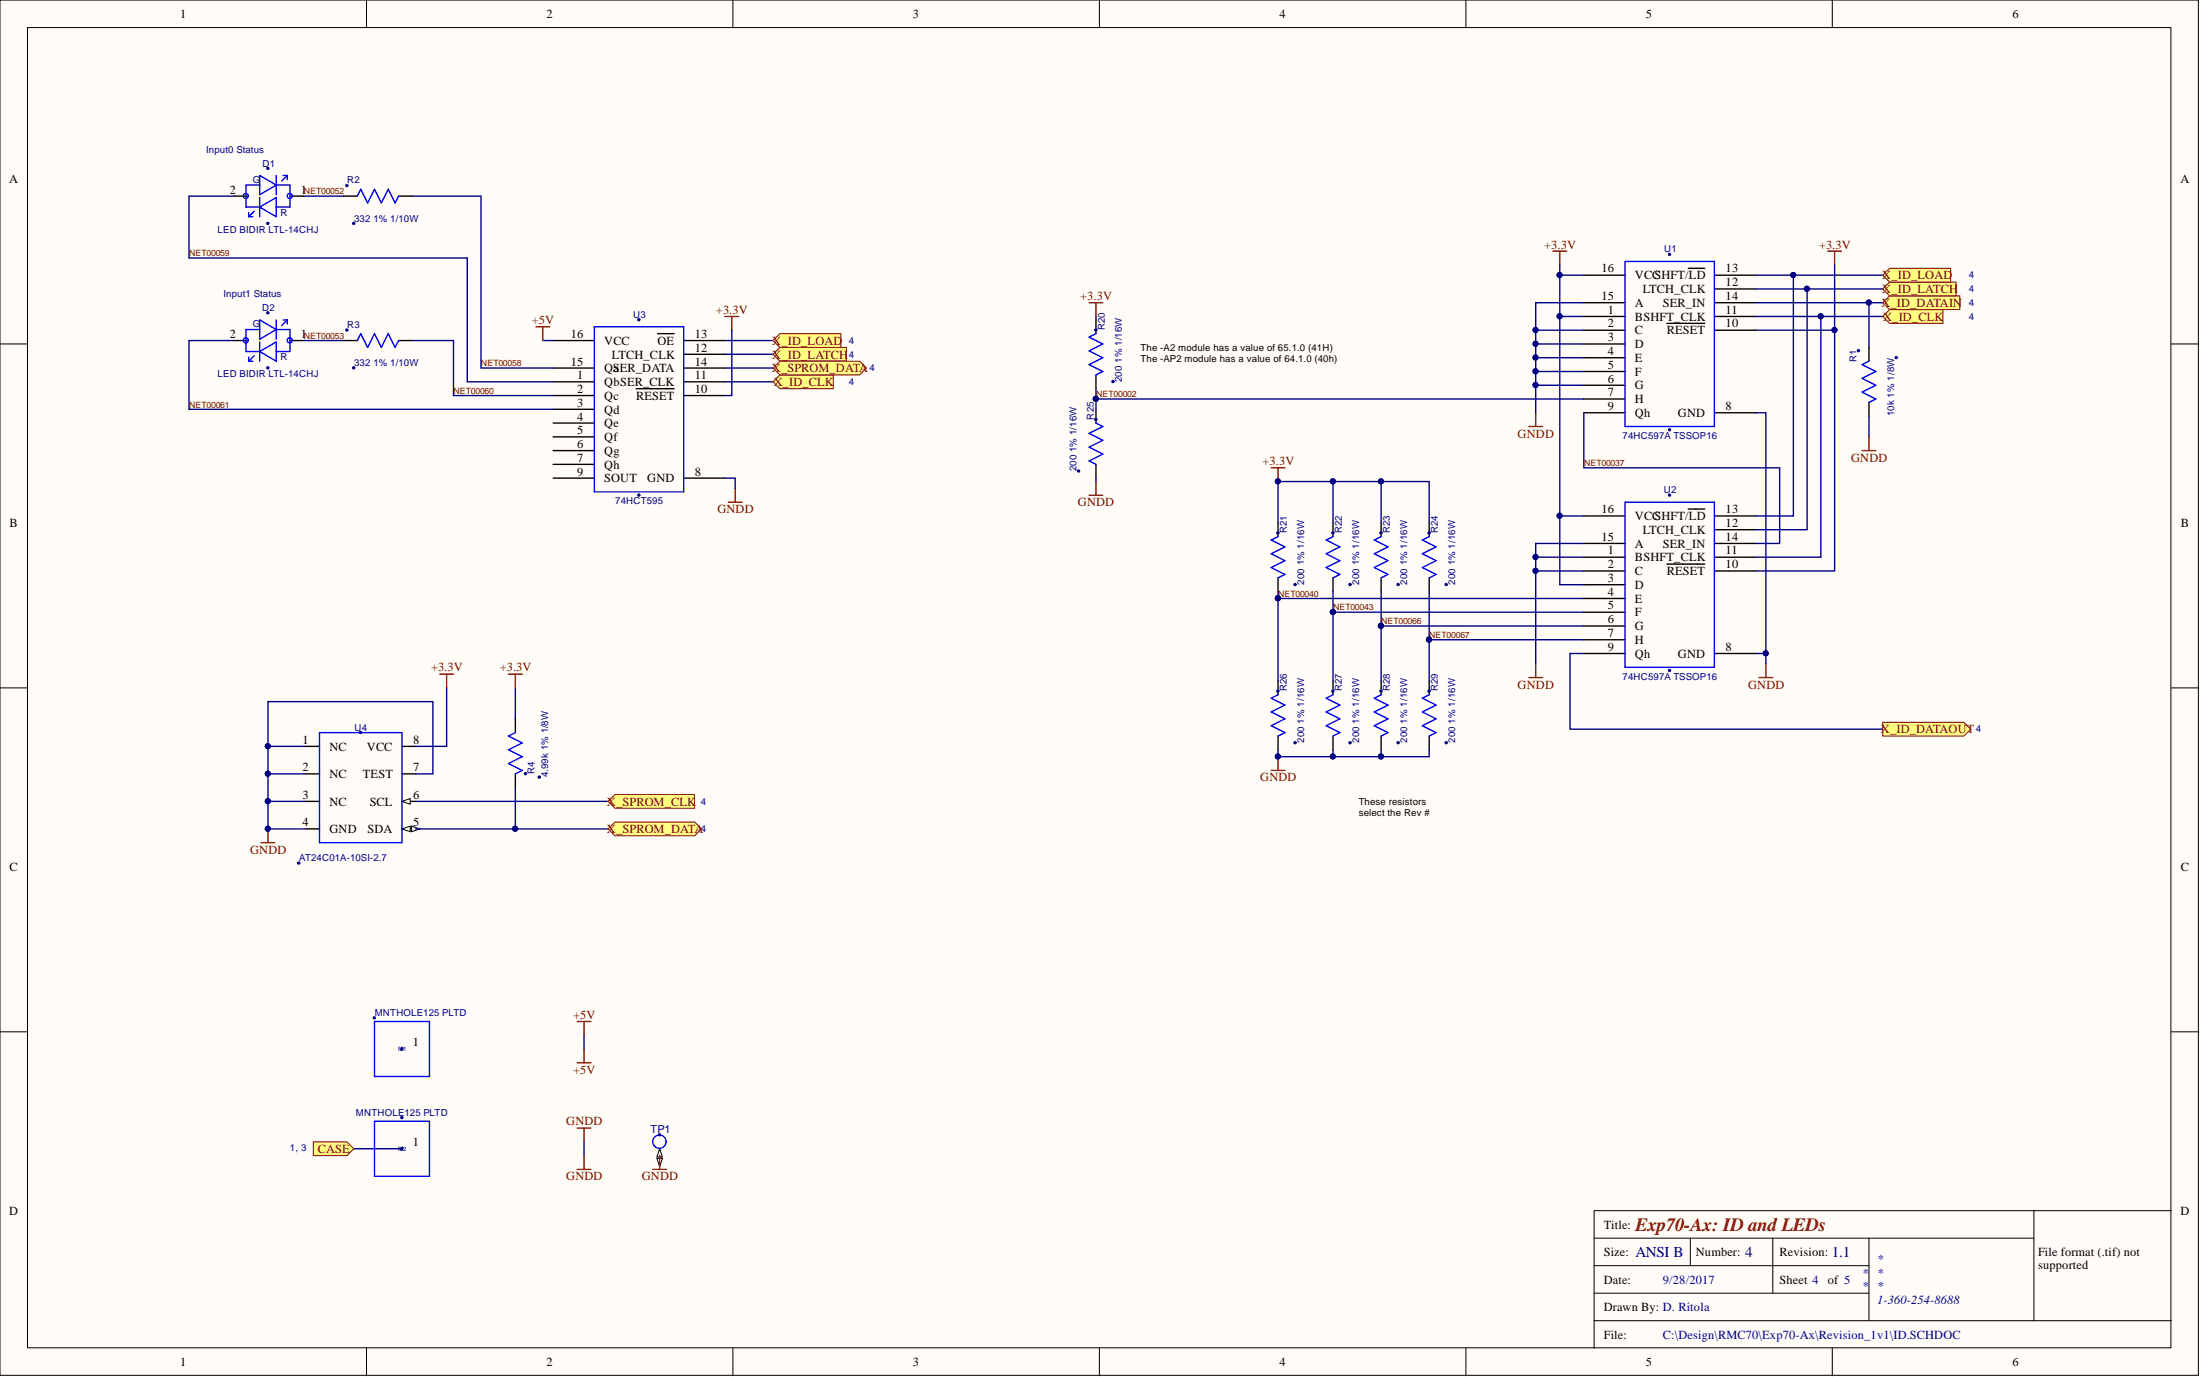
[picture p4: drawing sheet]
<svg xmlns="http://www.w3.org/2000/svg" width="406mm" height="254mm" viewBox="0 0 406 254" stroke-linecap="round" stroke-linejoin="round" font-family="sans-serif">
<g fill="#fffcf8" stroke="#000" stroke-width=".18">
<path d="M0 0h405.7v253.7h-405.7z"/>
<path d="M5.1 5.1h395.6v243.5h-395.6z"/>
</g>
<g fill="none" stroke="#000" stroke-width=".18">
<path d="M67.6 0v5.1M135.3 0v5.1M202.9 0v5.1M270.6 0v5.1M338.2 0v5.1M0 63.5h5.1M400.8 63.5h5M0 126.9h5.1M400.8 126.9h5M0 190.3h5.1M400.8 190.3h5M294.2 228.4h81.2"/>
<path d="M294.2 238.5h50.8M294.2 233.5h50.8M312 228.4v5.1M327.2 228.4v10.1M345 228.4v15.2M375.4 223.3h-81.2v25.4M400.8 223.3h-25.4v20.3M67.6 248.7v5.1M135.3 248.7v5.1M202.9 248.7v5.1M270.6 248.7v5.1M294.2 243.6h106.6"/>
<path d="M338.2 248.7v5.1"/>
</g>
<path d="M202.3 58.4v.6M202.3 88.2v.6M254.9 88.8v7.6M95.1 126.9v5.7M254.9 138.3v1.3M324 120.5h1.9M95.1 145.3v7.6M107.8 191v2.5M107.8 210.6v2.6" fill="none" stroke="#000080" stroke-width=".25"/>
<g fill="#000080" stroke="#000080" stroke-width=".18">
<circle cx="254.9" cy="139.5" r=".47"/>
<circle cx="95.1" cy="152.9" r=".47"/>
<circle cx="235.8" cy="139.5" r=".47"/>
<circle cx="254.9" cy="88.8" r=".47"/>
<circle cx="325.9" cy="120.5" r=".47"/>
</g>
<path d="M134.4 92.6h2.6M135.7 90.1v2.5M235.9 139.6v2.5M234.6 142.1h2.6M106.5 215.7h2.6M107.8 213.2v2.5" fill="none" stroke="#800000" stroke-width=".25"/>
<path d="M121.7 211.9v1.3" fill="none" stroke="#000" stroke-width=".25"/>
<path d="M121.7 211.9l.6 1.5h-1.1z" fill="#fffcf8"/>
<path d="M121.7 211.9l.6 1.5h-1.1z" fill="none" stroke="#000" stroke-width=".18"/>
<path d="M121.2 213.7h1.1l-.6 1.5z" fill="#fffcf8"/>
<path d="M121.2 213.7h1.1l-.6 1.5z" fill="none" stroke="#000" stroke-width=".18"/>
<g fill="none" stroke="#00f" stroke-width=".25">
<path d="M202.3 61.5l-1.3 .7 2.5 1.3-2.5 1.2 2.5 1.3-2.5 1.3 2.5 1.2-1.2 .7M202.3 78l1.2 .7-2.5 1.2 2.5 1.3-2.5 1.3 2.5 1.3-2.5 1.2 1.3 .7M235.9 99l-1.3 .6 2.6 1.3-2.6 1.2 2.6 1.3-2.6 1.3 2.6 1.3-1.3 .6M254.9 99l-1.3 .6 2.6 1.3-2.6 1.2 2.6 1.3-2.6 1.3 2.6 1.3-1.3 .6M263.8 99l-1.3 .6 2.6 1.3-2.6 1.2 2.6 1.3-2.6 1.3 2.6 1.3-1.3 .6M235.9 128.2l-1.3 .6 2.6 1.3-2.6 1.2 2.6 1.3-2.6 1.3 2.6 1.2-1.3 .7M254.9 128.2l-1.3 .6 2.6 1.3-2.6 1.2 2.6 1.3-2.6 1.3 2.6 1.2-1.3 .7M263.8 128.2l-1.3 .6 2.6 1.3-2.6 1.2 2.6 1.3-2.6 1.3 2.6 1.2-1.3 .7"/>
<circle cx="121.7" cy="210.6" r="1.23"/>
</g>
<g fill="#000080" stroke="#000080" stroke-width=".18">
<circle cx="121.7" cy="209.3" r=".22"/>
<circle cx="49.4" cy="147.8" r=".47"/>
<circle cx="49.4" cy="142.7" r=".47"/>
<circle cx="49.4" cy="137.6" r=".47"/>
<circle cx="246" cy="139.5" r=".47"/>
<circle cx="283.4" cy="102.7" r=".47"/>
<circle cx="287.8" cy="95.1" r=".47"/>
<circle cx="283.4" cy="68.5" r=".47"/>
<circle cx="283.4" cy="71" r=".47"/>
<circle cx="283.4" cy="66" r=".47"/>
<circle cx="283.4" cy="60.9" r=".47"/>
<circle cx="283.4" cy="63.4" r=".47"/>
<circle cx="287.8" cy="58.3" r=".47"/>
<circle cx="287.8" cy="50.7" r=".47"/>
<circle cx="338.6" cy="60.9" r=".47"/>
<circle cx="246" cy="88.8" r=".47"/>
<circle cx="235.8" cy="88.8" r=".47"/>
<circle cx="283.4" cy="105.3" r=".47"/>
<circle cx="344.9" cy="55.8" r=".47"/>
<circle cx="49.4" cy="152.9" r=".47"/>
<circle cx="205.4" cy="70.4" r=".22"/>
<circle cx="202.2" cy="60.9" r=".22"/>
<circle cx="199.1" cy="86.9" r=".22"/>
<circle cx="202.2" cy="77.4" r=".22"/>
<circle cx="239" cy="137" r=".22"/>
<circle cx="235.8" cy="127.5" r=".22"/>
<circle cx="239" cy="107.8" r=".22"/>
<circle cx="235.8" cy="98.3" r=".22"/>
<circle cx="258" cy="137" r=".22"/>
<circle cx="254.9" cy="127.5" r=".22"/>
<circle cx="266.9" cy="137" r=".22"/>
<circle cx="263.7" cy="127.5" r=".22"/>
<circle cx="258" cy="107.8" r=".22"/>
<circle cx="254.9" cy="98.3" r=".22"/>
<circle cx="266.9" cy="107.8" r=".22"/>
<circle cx="263.7" cy="98.3" r=".22"/>
<circle cx="254.9" cy="115.4" r=".47"/>
<circle cx="263.7" cy="118" r=".47"/>
<circle cx="235.8" cy="110.4" r=".47"/>
</g>
<g fill="none" stroke="#800000" stroke-width=".25">
<path d="M133.8 58.4h2.5M135.1 58.4v2.5M201 55.8h2.5M202.3 55.8v2.6M286.6 46.3h2.5M287.9 46.3v2.6M282.2 78.7h2.5M283.4 76.1v2.6M201 91.4h2.5M202.3 88.8v2.6M234.6 86.3h2.6M235.9 86.3v2.5"/>
<path d="M343.7 83.1h2.5M345 80.6v2.5M81.2 124.4h2.5M82.4 124.4v2.5M282.2 125h2.5M283.4 122.4v2.6M324.7 125h2.5M325.9 122.4v2.6M48.2 155.4h2.5M49.5 152.9v2.5M106.5 188.4h2.6M107.8 188.4v2.6"/>
<path d="M120.5 215.7h2.5M121.7 213.2v2.5"/>
</g>
<g fill="none" stroke="#000080" stroke-width=".25">
<path d="M56.1 36.2h7.3M287.9 58.4h4.4M287.9 50.8h4.4M345 55.8v8.3M56.1 62.8h7.3M100.2 62.8h1.9M133.8 62.8h8.9M133.8 70.4h8.9M133.8 67.9h8.9M133.8 65.4h8.9M283.4 68.5h8.9M283.4 71.1h8.9"/>
<path d="M283.4 66h8.9M283.4 60.9h8.9M283.4 63.5h8.9M324 60.9h14.6M345 76.8v3.8M246 88.8v7.6M287.9 95.2h4.4M235.9 110.4h56.4M254.9 115.5h37.4M263.8 118h28.5M283.4 102.8h8.9M283.4 105.3h8.9"/>
<path d="M49.5 137.7h6.9M246 138.3v1.3M49.5 147.8h6.9M49.5 142.7h6.9M76.7 147.8h35.5M65.3 211.9h8.9"/>
</g>
<g fill="none" stroke="#000" stroke-width=".25">
<path d="M202.3 59v2.5M202.3 69.2v2.5M202.3 75.5v2.5M202.3 85.7v2.5M235.9 96.4v2.6M254.9 96.4v2.6M263.8 96.4v2.6M235.9 106.6v2.5M254.9 106.6v2.5M263.8 106.6v2.5M235.9 125.6v2.6M235.9 135.8v2.5"/>
<path d="M254.9 125.6v2.6M254.9 135.8v2.5M263.8 125.6v2.6M263.8 135.8v2.5M74.2 152.9h2.5"/>
</g>
<path d="M74.2 152.9l1.5-.5v1z" fill="#fffcf8"/>
<path d="M74.2 152.9l1.5-.5v1z" fill="none" stroke="#000" stroke-width=".18"/>
<path d="M76 152.4l1.5 .5-1.5 .5z" fill="#fffcf8"/>
<path d="M76 152.4l1.5 .5-1.5 .5z" fill="none" stroke="#000" stroke-width=".18"/>
<path d="M74.2 147.8h2.5" fill="none" stroke="#000" stroke-width=".25"/>
<path d="M74.2 147.8l1.5-.5v1z" fill="#fffcf8"/>
<path d="M74.2 147.8l1.5-.5v1z" fill="none" stroke="#000" stroke-width=".18"/>
<g fill="none" stroke="#000" stroke-width=".25">
<path d="M43.1 36.2h2.6M53.5 36.2h2.6M63.4 36.2h2.5M73.6 36.2h2.5M292.3 55.8h7.6M292.3 50.8h7.6M292.3 58.4h7.6M307.6 59.6h7M311.6 49.5h3M316.4 55.8h7.6M316.4 50.8h7.6M316.4 58.4h7.6"/>
<path d="M316.4 53.3h7.6M43.1 62.8h2.6M53.5 62.8h2.6M63.4 62.8h2.5M73.6 62.8h2.5M102.1 62.8h7.6M102.1 78h7.6M102.1 70.4h7.6M102.1 67.9h7.6M102.1 73h7.6M102.1 75.5h7.6M117.4 71.7h7"/>
<path d="M121.4 61.5h3M126.2 62.8h7.6M126.2 70.4h7.6M126.2 67.9h7.6M126.2 65.4h7.6M126.2 73h7.6M292.3 71.1h7.6M292.3 63.5h7.6M292.3 73.6h7.6M292.3 76.1h7.6M292.3 60.9h7.6M292.3 66h7.6"/>
<path d="M292.3 68.5h7.6M316.4 76.1h7.6M316.4 60.9h7.6M345 64.1v2.5M345 74.2v2.6M102.1 85.7h7.6M102.1 88.2h7.6M102.1 80.6h7.6M102.1 83.1h7.6M126.2 88.2h7.6M246 96.4v2.6M292.3 95.2h7.6"/>
<path d="M311.6 93.9h3M316.4 95.2h7.6M316.4 97.7h7.6M246 106.6v2.5M292.3 115.5h7.6M292.3 107.9h7.6M292.3 100.2h7.6M292.3 118h7.6M292.3 102.8h7.6M292.3 105.3h7.6M292.3 110.4h7.6M292.3 112.9h7.6"/>
<path d="M307.6 104.1h7M316.4 100.2h7.6M316.4 102.8h7.6M316.4 105.3h7.6M56.4 137.7h2.6M74.2 137.7h2.5M95.1 132.6v2.5M246 125.6v2.6M246 135.8v2.5M292.3 120.5h7.6M316.4 120.5h7.6M56.4 142.7h2.6"/>
<path d="M56.4 147.8h2.6M56.4 152.9h2.6M74.2 142.7h2.5M95.1 142.7v2.6M74.2 193.5h.1M74.2 211.9h.1"/>
</g>
<g fill="none" stroke="#00f" stroke-width=".25">
<path d="M45.9 39.2v.8M45.9 40h.8M46.9 39l-1 1M47.9 34.1h-2.5v4.1h2.5M47.9 32.4l3.1 1.7-3.1 1.8zM47.9 36.4v3.6M47.9 38.2l3.1-1.8v3.6zM51 32.4v3.5M51 34.1h2.5v4.1h-2.5M52.2 32.4h.8M53 32.4v.7M53 32.4l-1 1"/>
<path d="M65.9 36.2l.7-1.3 1.2 2.5 1.3-2.5 1.3 2.5 1.3-2.5 1.2 2.5 .7-1.2M47.9 59l3.1 1.8-3.1 1.8zM51 59v3.6M52.2 59h.8M53 59v.8M53 59l-1 1M299.9 48.2h16.5v30.5h-16.5zM45.9 65.9v.7M45.9 66.6h.8M46.9 65.6l-1 1M47.9 60.8h-2.5v4h2.5M47.9 63.1v3.5"/>
<path d="M47.9 64.8l3.1-1.7v3.5zM51 60.8h2.5v4h-2.5M65.9 62.8l.7-1.3 1.2 2.6 1.3-2.6 1.3 2.6 1.3-2.6 1.2 2.6 .7-1.3M109.7 60.3h16.5v30.4h-16.5zM345 66.6l-1.3 .7 2.5 1.2-2.5 1.3 2.5 1.3-2.5 1.2 2.5 1.3-1.2 .6M246 99l-1.2 .6 2.5 1.3-2.5 1.2 2.5 1.3-2.5 1.3 2.5 1.3-1.3 .6M299.9 92.6h16.5v30.5h-16.5zM59 135.1h15.2v20.3h-15.2zM95.1 135.1l-1.3 .7 2.6 1.2-2.6 1.3 2.6 1.3-2.6 1.2 2.6 1.3-1.3 .6M246 128.2l-1.2 .6 2.5 1.3-2.5 1.2 2.5 1.3-2.5 1.3 2.5 1.2-1.3 .7M69.1 188.4h10.2v10.2h-10.2zM69.1 206.8h10.2v10.2h-10.2z"/>
<circle cx="45.4" cy="36.1" r=".47"/>
<circle cx="53.5" cy="36.1" r=".47"/>
<circle cx="45.4" cy="62.8" r=".47"/>
<circle cx="53.5" cy="62.8" r=".47"/>
</g>
<g fill="#000080" stroke="#000080" stroke-width=".18">
<circle cx="55.1" cy="159.2" r=".22"/>
<circle cx="66.5" cy="135.1" r=".22"/>
<circle cx="49.4" cy="57.7" r=".22"/>
<circle cx="49.4" cy="67.9" r=".22"/>
<circle cx="65.3" cy="67.9" r=".22"/>
<circle cx="64" cy="60.9" r=".22"/>
<circle cx="74.2" cy="193.5" r=".22"/>
<circle cx="69.1" cy="187.8" r=".22"/>
<circle cx="246" cy="112.9" r=".47"/>
<circle cx="99.5" cy="143.3" r=".22"/>
<circle cx="97" cy="142.7" r=".22"/>
<circle cx="49.4" cy="31.1" r=".22"/>
<circle cx="49.4" cy="41.2" r=".22"/>
<circle cx="65.3" cy="41.2" r=".22"/>
<circle cx="64" cy="34.2" r=".22"/>
<circle cx="249.2" cy="137" r=".22"/>
<circle cx="246" cy="127.5" r=".22"/>
<circle cx="350" cy="66" r=".22"/>
<circle cx="343" cy="64.7" r=".22"/>
<circle cx="308.1" cy="46.9" r=".22"/>
<circle cx="308.1" cy="79.3" r=".22"/>
<circle cx="249.2" cy="107.8" r=".22"/>
<circle cx="246" cy="98.3" r=".22"/>
<circle cx="308.1" cy="91.3" r=".22"/>
<circle cx="308.1" cy="123.7" r=".22"/>
<circle cx="202.2" cy="73.6" r=".47"/>
<circle cx="74.2" cy="211.9" r=".22"/>
<circle cx="74.2" cy="206.1" r=".22"/>
<circle cx="117.9" cy="59" r=".22"/>
<circle cx="117.9" cy="91.3" r=".22"/>
<circle cx="49.4" cy="152.9" r=".47"/>
<circle cx="49.4" cy="147.8" r=".47"/>
<circle cx="49.4" cy="142.7" r=".47"/>
<circle cx="49.4" cy="137.6" r=".47"/>
<circle cx="254.9" cy="139.5" r=".47"/>
<circle cx="246" cy="139.5" r=".47"/>
<circle cx="235.8" cy="139.5" r=".47"/>
<circle cx="235.8" cy="110.4" r=".47"/>
<circle cx="283.4" cy="105.3" r=".47"/>
<circle cx="283.4" cy="102.7" r=".47"/>
<circle cx="283.4" cy="71" r=".47"/>
<circle cx="283.4" cy="68.5" r=".47"/>
<circle cx="283.4" cy="66" r=".47"/>
<circle cx="283.4" cy="63.4" r=".47"/>
<circle cx="283.4" cy="60.9" r=".47"/>
<circle cx="287.8" cy="95.1" r=".47"/>
<circle cx="287.8" cy="58.3" r=".47"/>
<circle cx="287.8" cy="50.7" r=".47"/>
<circle cx="325.9" cy="120.5" r=".47"/>
<circle cx="235.8" cy="88.8" r=".47"/>
<circle cx="246" cy="88.8" r=".47"/>
<circle cx="254.9" cy="88.8" r=".47"/>
<circle cx="254.9" cy="115.4" r=".47"/>
<circle cx="263.7" cy="118" r=".47"/>
<circle cx="338.6" cy="60.9" r=".47"/>
<circle cx="336" cy="58.3" r=".47"/>
<circle cx="333.5" cy="53.3" r=".47"/>
<circle cx="331" cy="50.7" r=".47"/>
<circle cx="95.1" cy="152.9" r=".47"/>
<circle cx="344.9" cy="55.8" r=".47"/>
</g>
<path d="M337.3 46.3h2.6M338.6 46.3v2.6M98.9 60.3h2.6M100.2 60.3v2.5M93.8 124.4h2.6M95.1 124.4v2.5M106.5 196h2.6M107.8 193.5v2.5" fill="none" stroke="#800000" stroke-width=".25"/>
<g fill="none" stroke="#000080" stroke-width=".25">
<path d="M43.1 36.2h-8.2v11.4h51.3v22.8h15.9M76.1 36.2h12.7v31.7h13.3M287.9 48.9v59h4.4M292.3 55.8h-8.9v20.3M324 58.4h23.5M324 53.3h23.5M324 50.8h23.5M324 55.8h23.5M331 50.8v44.4h-7M333.5 53.3v44.4h-9.5M336.1 58.4v44.4h-12.1M338.6 48.9v56.4h-14.6"/>
<path d="M43.1 62.8h-8.2v12.7h67.2M76.1 62.8h7.6v10.2h18.4M135.1 60.9v12.1h-1.3M202.3 71.7v3.8M202.3 73.6h90M292.3 76.1v10.2h36.2v13.9h-4.5M324 76.1h1.9v46.3M133.8 88.2h1.9v1.9M235.9 96.4v-7.6h27.9v7.6M235.9 109.1v16.5M246 109.1v16.5M246 112.9h46.3"/>
<path d="M254.9 109.1v16.5M263.8 109.1v16.5M292.3 100.2h-8.9v22.2M82.4 126.9v10.8h-5.7M235.9 138.3v1.3h27.9v-1.3M292.3 120.5h-2.5v14h57.7M76.7 142.7h3.2v-13.3h-30.4v23.5h6.9M76.7 152.9h35.5"/>
</g>
<path d="M57.8 210.6h6.2l1.3 1.3-1.3 1.3h-6.2z" fill-rule="evenodd" fill="#ffff80" stroke="#800000" stroke-width=".18"/>
<path d="M106.5 208.1h2.6M107.8 208.1v2.5" fill="none" stroke="#800000" stroke-width=".25"/>
<g fill="#ffff80" stroke="#800000" stroke-width=".18">
<path d="M348.8 57.1h9.8v2.5h-9.8l-1.3-1.2z" fill-rule="evenodd"/>
<path d="M143.9 69.2h9.9v2.5h-9.9l-1.2-1.3z" fill-rule="evenodd"/>
<path d="M348.8 54.6h12.9v2.5h-12.9l-1.3-1.3z" fill-rule="evenodd"/>
<path d="M347.5 133.2h15l1.2 1.3-1.2 1.3h-15z" fill-rule="evenodd"/>
<path d="M348.8 52h12.2v2.6h-12.2l-1.3-1.3z" fill-rule="evenodd"/>
<path d="M143.9 64.1h12.3v2.5h-12.3l-1.2-1.2z" fill-rule="evenodd"/>
<path d="M348.8 49.5h11.2v2.5h-11.2l-1.3-1.2z" fill-rule="evenodd"/>
<path d="M143.9 61.5h11.3v2.6h-11.3l-1.2-1.3z" fill-rule="evenodd"/>
<path d="M113.5 146.6h14.7v2.5h-14.7l-1.3-1.3z" fill-rule="evenodd"/>
<path d="M143.9 66.6h14.8l1.2 1.3-1.2 1.3h-14.8l-1.2-1.3z" fill-rule="evenodd"/>
<path d="M113.5 151.6h14.7l1.3 1.3-1.3 1.3h-14.7l-1.3-1.3z" fill-rule="evenodd"/>
</g>
<g fill="#000080" stroke="#000080" stroke-width=".18">
<circle cx="202.2" cy="73.6" r=".47"/>
<circle cx="235.8" cy="110.4" r=".47"/>
<circle cx="246" cy="112.9" r=".47"/>
<circle cx="254.9" cy="115.4" r=".47"/>
<circle cx="263.7" cy="118" r=".47"/>
</g>
<text font-size="3.5" fill="#800000" x="301.8" y="227.1">Exp70-Ax: ID and LEDs</text>
<g font-size="2.8" fill="#000080">
<text x="301.8" y="231.9">ANSI B</text>
<text x="322.1" y="231.9">4</text>
<text x="338.1" y="231.9">1.1</text>
</g>
<g font-size="2.3">
<text x="33.2" y="3.3">1</text>
<text x="100.9" y="3.3">2</text>
<text x="168.5" y="3.3">3</text>
<text x="236.1" y="3.3">4</text>
<text x="303.8" y="3.3">5</text>
<text x="371.4" y="3.3">6</text>
<text x="1.7" y="33.8">A</text>
<text x="42.4" y="35.7">2</text>
<text x="55.5" y="35.7">1</text>
<text x="402.4" y="33.8">A</text>
<text x="295.6" y="50.3">16</text>
<text x="301.7" y="51.5">VCC</text>
<text x="305.4" y="51.5">SHFT/LD</text>
<text x="318.5" y="52.8">12</text>
<text x="318.5" y="50.3">13</text>
<text x="295.6" y="55.3">15</text>
<text x="296.8" y="57.9">1</text>
<text x="301.7" y="56.6">A</text>
<text x="301.7" y="59.1">BSHFT_CLK</text>
<text x="303.2" y="54.1">LTCH_CLK</text>
<text x="306.9" y="56.6">SER_IN</text>
<text x="318.5" y="55.3">14</text>
<text x="318.5" y="57.9">11</text>
<text x="42.4" y="62.4">2</text>
<text x="55.5" y="62.4">1</text>
<text x="105.3" y="62.4">16</text>
<text x="111.5" y="63.6">VCC</text>
<text x="121.3" y="63.6">OE</text>
<text x="128.3" y="62.4">13</text>
<text x="128.3" y="64.9">12</text>
<text x="296.8" y="62.9">3</text>
<text x="296.8" y="60.4">2</text>
<text x="296.8" y="65.5">4</text>
<text x="301.7" y="64.2">D</text>
<text x="301.7" y="61.7">C</text>
<text x="307.7" y="61.7">RESET</text>
<text x="318.5" y="60.4">10</text>
<text x="105.3" y="67.4">15</text>
<text x="106.5" y="70">1</text>
<text x="111.5" y="71.2">QbSER_CLK</text>
<text x="111.5" y="68.7">QSER_DATA</text>
<text x="113" y="66.2">LTCH_CLK</text>
<text x="113.2" y="68.7">a</text>
<text x="128.3" y="70">11</text>
<text x="128.3" y="67.4">14</text>
<text x="296.8" y="70.6">6</text>
<text x="296.8" y="68">5</text>
<text x="301.7" y="71.8">G</text>
<text x="301.7" y="66.7">E</text>
<text x="301.7" y="69.3">F</text>
<text x="106.5" y="77.6">4</text>
<text x="106.5" y="72.5">2</text>
<text x="106.5" y="75">3</text>
<text x="111.5" y="73.8">Qc</text>
<text x="111.5" y="76.3">Qd</text>
<text x="117.4" y="73.8">RESET</text>
<text x="128.3" y="72.5">10</text>
<text x="296.8" y="73.1">7</text>
<text x="296.8" y="75.6">9</text>
<text x="301.7" y="74.4">H</text>
<text x="301.7" y="76.9">Qh</text>
<text x="309.7" y="76.9">GND</text>
<text x="318.5" y="75.6">8</text>
<text x="106.5" y="80.1">5</text>
<text x="106.5" y="82.7">6</text>
<text x="111.5" y="78.8">Qe</text>
<text x="111.5" y="81.4">Qf</text>
<text x="111.5" y="83.9">Qg</text>
<text x="106.5" y="85.2">7</text>
<text x="106.5" y="87.7">9</text>
<text x="111.5" y="86.5">Qh</text>
<text x="111.5" y="89">SOUT</text>
<text x="119.5" y="89">GND</text>
<text x="128.3" y="87.7">8</text>
<text x="295.6" y="94.7">16</text>
<text x="301.7" y="95.9">VCC</text>
<text x="305.4" y="95.9">SHFT/LD</text>
<text x="318.5" y="94.7">13</text>
<text x="1.8" y="97.2">B</text>
<text x="295.6" y="99.7">15</text>
<text x="301.7" y="101">A</text>
<text x="303.2" y="98.5">LTCH_CLK</text>
<text x="306.9" y="101">SER_IN</text>
<text x="318.5" y="99.7">14</text>
<text x="318.5" y="97.2">12</text>
<text x="402.5" y="97.2">B</text>
<text x="296.8" y="107.4">3</text>
<text x="296.8" y="102.3">1</text>
<text x="296.8" y="104.8">2</text>
<text x="301.7" y="103.5">BSHFT_CLK</text>
<text x="301.7" y="106.1">C</text>
<text x="307.7" y="106.1">RESET</text>
<text x="318.5" y="102.3">11</text>
<text x="318.5" y="104.8">10</text>
<text x="296.8" y="109.9">4</text>
<text x="296.8" y="112.4">5</text>
<text x="301.7" y="108.6">D</text>
<text x="301.7" y="111.2">E</text>
<text x="301.7" y="113.7">F</text>
<text x="296.8" y="115">6</text>
<text x="296.8" y="117.5">7</text>
<text x="301.7" y="116.2">G</text>
<text x="301.7" y="118.8">H</text>
<text x="296.8" y="120">9</text>
<text x="301.7" y="121.3">Qh</text>
<text x="309.7" y="121.3">GND</text>
<text x="318.5" y="120">8</text>
<text x="55.8" y="137.2">1</text>
<text x="76.3" y="137.2">8</text>
<text x="55.8" y="142.3">2</text>
<text x="60.8" y="138.5">NC</text>
<text x="60.8" y="143.6">NC</text>
<text x="67" y="143.6">TEST</text>
<text x="67.7" y="138.5">VCC</text>
<text x="76.3" y="142.3">7</text>
<text x="55.8" y="147.4">3</text>
<text x="60.8" y="148.6">NC</text>
<text x="68.2" y="148.6">SCL</text>
<text x="76.3" y="147.4">6</text>
<text x="55.8" y="152.4">4</text>
<text x="60.8" y="153.7">GND</text>
<text x="67.8" y="153.7">SDA</text>
<text x="76.3" y="152.4">5</text>
<text x="1.8" y="160.6">C</text>
<text x="402.5" y="160.6">C</text>
<text x="76.2" y="193">1</text>
<text x="76.2" y="211.4">1</text>
<text x="1.7" y="224.1">D</text>
<text x="296" y="226.6">Title:</text>
<text x="402.4" y="224.1">D</text>
<text x="296" y="231.7">Size:</text>
<text x="313" y="231.7">Number:</text>
<text x="328.5" y="231.7">Revision:</text>
<text x="376.1" y="231.6">File format (.tif) not</text>
<text x="296" y="236.8">Date:</text>
<text x="328.5" y="236.8">Sheet 4</text>
<text x="337.3" y="236.8">of 5</text>
<text x="376.1" y="234.1">supported</text>
<text x="296" y="241.8">Drawn By: D. Ritola</text>
<text x="33.2" y="252">1</text>
<text x="100.9" y="252">2</text>
<text x="168.5" y="252">3</text>
<text x="236.1" y="252">4</text>
<text x="296" y="246.9">File:</text>
<text x="303.8" y="252">5</text>
<text x="371.4" y="252">6</text>
</g>
<g font-size="2.3" fill="#800000">
<text x="285" y="45.9">+3.3V</text>
<text x="335.7" y="45.9">+3.3V</text>
<text x="347.4" y="51.5">X_ID_LOAD</text>
<text x="98.2" y="59.8">+5V</text>
<text x="132.1" y="57.9">+3.3V</text>
<text x="199.4" y="55.3">+3.3V</text>
<text x="347.2" y="56.6">X_ID_DATAIN</text>
<text x="347.4" y="54.1">X_ID_LATCH</text>
<text x="347.6" y="59.1">X_ID_CLK</text>
<text x="142.5" y="63.6">X_ID_LOAD</text>
<text x="142.5" y="68.7">X_SPROM_DATA</text>
<text x="142.5" y="66.2">X_ID_LATCH</text>
<text x="142.8" y="71.2">X_ID_CLK</text>
<text x="280.1" y="80.7">GNDD</text>
<text x="233" y="85.8">+3.3V</text>
<text x="341.7" y="85.2">GNDD</text>
<text x="132.4" y="94.7">GNDD</text>
<text x="198.9" y="93.4">GNDD</text>
<text x="79.6" y="123.8">+3.3V</text>
<text x="92.2" y="123.8">+3.3V</text>
<text x="280.1" y="127.1">GNDD</text>
<text x="322.6" y="127.1">GNDD</text>
<text x="347.1" y="135.3">X_ID_DATAOUT</text>
<text x="112" y="148.6">X_SPROM_CLK</text>
<text x="232.6" y="144.1">GNDD</text>
<text x="112" y="153.7">X_SPROM_DATA</text>
<text x="46.2" y="157.5">GNDD</text>
<text x="105.8" y="188">+5V</text>
<text x="105.8" y="198.1">+5V</text>
<text x="104.5" y="207.6">GNDD</text>
<text x="58.7" y="212.7">CASE</text>
<text x="104.5" y="217.7">GNDD</text>
<text x="118.4" y="217.7">GNDD</text>
</g>
<g font-size="2.3" fill="#000080">
<text x="346.5" y="233">*</text>
<text x="306.9" y="236.8">9/28/2017</text>
<text x="343.7" y="235.5">*</text>
<text x="343.7" y="238">*</text>
<text x="346.5" y="235.5">*</text>
<text x="346.5" y="238">*</text>
<text x="346.5" y="240.6">1-360-254-8688</text>
<text x="306.9" y="246.9">C:\Design\RMC70\Exp70-Ax\Revision_1v1\ID.SCHDOC</text>
</g>
<text font-size="2" fill="#000080" x="120.1" y="208.9">TP1</text>
<g font-size="1.8" fill="#000080">
<text x="38" y="28.2">Input0 Status</text>
<text x="46.7" y="33.8">G</text>
<text x="48.4" y="30.7">D1</text>
<text x="64.1" y="33.8">R2</text>
<text x="51.7" y="39.9">R</text>
<text x="65.4" y="40.9">332</text>
<text x="68.9" y="40.9">1% 1/10W</text>
<text x="40.2" y="42.9">LED BIDIR LTL-14CHJ</text>
<text x="307.2" y="46.5">U1</text>
<text x="363.4" y="53.9">4</text>
<text x="363.4" y="51.4">4</text>
<text x="41.3" y="54.8">Input1 Status</text>
<text x="48.4" y="57.4">D2</text>
<text x="116.8" y="58.6">U3</text>
<text x="363.4" y="56.4">4</text>
<text x="363.4" y="59">4</text>
<text x="46.7" y="60.4">G</text>
<text x="64.1" y="60.5">R3</text>
<text x="156.7" y="66">4</text>
<text x="156.7" y="63.5">4</text>
<text x="203.9" y="60.9" transform="rotate(-90 203.9 60.9)">R20</text>
<text x="40.2" y="69.5">LED BIDIR LTL-14CHJ</text>
<text x="51.7" y="66.5">R</text>
<text x="65.4" y="67.5">332</text>
<text x="68.9" y="67.5">1% 1/10W</text>
<text x="156.7" y="71.1">4</text>
<text x="160.5" y="68.5">4</text>
<text x="207.1" y="70.4" transform="rotate(-90 207.1 70.4)">200</text>
<text x="207.1" y="66.9" transform="rotate(-90 207.1 66.9)">1% 1/16W</text>
<text x="342.7" y="66.7" transform="rotate(-90 342.7 66.7)">R1</text>
<text x="201.9" y="77.4" transform="rotate(-90 201.9 77.4)">R25</text>
<text x="349.6" y="76.7" transform="rotate(-90 349.6 76.7)">10k 1% 1/8W</text>
<text x="198.7" y="83.4" transform="rotate(-90 198.7 83.4)">1% 1/16W</text>
<text x="299.5" y="81">74HC597A TSSOP16</text>
<text x="198.7" y="86.9" transform="rotate(-90 198.7 86.9)">200</text>
<text x="113.5" y="93">74HCT595</text>
<text x="307.1" y="90.9">U2</text>
<text x="237.5" y="98.3" transform="rotate(-90 237.5 98.3)">R21</text>
<text x="247.6" y="98.3" transform="rotate(-90 247.6 98.3)">R22</text>
<text x="256.5" y="98.3" transform="rotate(-90 256.5 98.3)">R23</text>
<text x="265.4" y="98.3" transform="rotate(-90 265.4 98.3)">R24</text>
<text x="240.7" y="107.9" transform="rotate(-90 240.7 107.9)">200</text>
<text x="240.7" y="104.3" transform="rotate(-90 240.7 104.3)">1% 1/16W</text>
<text x="250.9" y="107.9" transform="rotate(-90 250.9 107.9)">200</text>
<text x="250.9" y="104.3" transform="rotate(-90 250.9 104.3)">1% 1/16W</text>
<text x="259.7" y="107.9" transform="rotate(-90 259.7 107.9)">200</text>
<text x="259.7" y="104.3" transform="rotate(-90 259.7 104.3)">1% 1/16W</text>
<text x="268.6" y="107.9" transform="rotate(-90 268.6 107.9)">200</text>
<text x="268.6" y="104.3" transform="rotate(-90 268.6 104.3)">1% 1/16W</text>
<text x="299.5" y="125.4">74HC597A TSSOP16</text>
<text x="237.5" y="127.5" transform="rotate(-90 237.5 127.5)">R26</text>
<text x="247.6" y="127.5" transform="rotate(-90 247.6 127.5)">R27</text>
<text x="256.5" y="127.5" transform="rotate(-90 256.5 127.5)">R28</text>
<text x="265.4" y="127.5" transform="rotate(-90 265.4 127.5)">R29</text>
<text x="65.4" y="134.8">U4</text>
<text x="240.7" y="137" transform="rotate(-90 240.7 137)">200</text>
<text x="240.7" y="133.5" transform="rotate(-90 240.7 133.5)">1% 1/16W</text>
<text x="250.9" y="137" transform="rotate(-90 250.9 137)">200</text>
<text x="250.9" y="133.5" transform="rotate(-90 250.9 133.5)">1% 1/16W</text>
<text x="259.7" y="137" transform="rotate(-90 259.7 137)">200</text>
<text x="259.7" y="133.5" transform="rotate(-90 259.7 133.5)">1% 1/16W</text>
<text x="268.6" y="137" transform="rotate(-90 268.6 137)">200</text>
<text x="268.6" y="133.5" transform="rotate(-90 268.6 133.5)">1% 1/16W</text>
<text x="364.7" y="135.1">4</text>
<text x="98.7" y="142.7" transform="rotate(-90 98.7 142.7)">R4</text>
<text x="101.2" y="143.4" transform="rotate(-90 101.2 143.4)">4.99k 1% 1/8W</text>
<text x="129.4" y="148.5">4</text>
<text x="129.4" y="153.5">4</text>
<text x="55.2" y="158.9">AT24C01A-10SI-2.7</text>
<text x="69.2" y="187.4">MNTHOLE125 PLTD</text>
<text x="65.7" y="205.8">MNTHOLE125 PLTD</text>
<text x="53.5" y="212.2">1, 3</text>
</g>
<g font-size="1.8">
<text x="210.5" y="64.8">The -A2 module has a value of 65.1.0 (41H)</text>
<text x="210.5" y="66.8">The -AP2 module has a value of 64.1.0 (40h)</text>
<text x="250.8" y="148.5">These resistors</text>
<text x="250.8" y="150.6">select the Rev #</text>
</g>
<g font-size="1.6" fill="#800000">
<text x="56.1" y="35.9">NET00052</text>
<text x="34.9" y="47.3">NET00059</text>
<text x="56.1" y="62.5">NET00053</text>
<text x="88.8" y="67.6">NET00058</text>
<text x="34.9" y="75.2">NET00061</text>
<text x="83.7" y="72.7">NET00060</text>
<text x="202.3" y="73.3">NET00002</text>
<text x="292.4" y="86">NET00037</text>
<text x="235.9" y="110.1">NET00040</text>
<text x="246" y="112.6">NET00043</text>
<text x="254.9" y="115.1">NET00066</text>
<text x="263.8" y="117.7">NET00067</text>
</g>
<g font-size="1.1" fill="#000080">
<text x="73.5" y="193.9">M21</text>
<text x="73.5" y="212.3">M22</text>
</g>
</svg>
